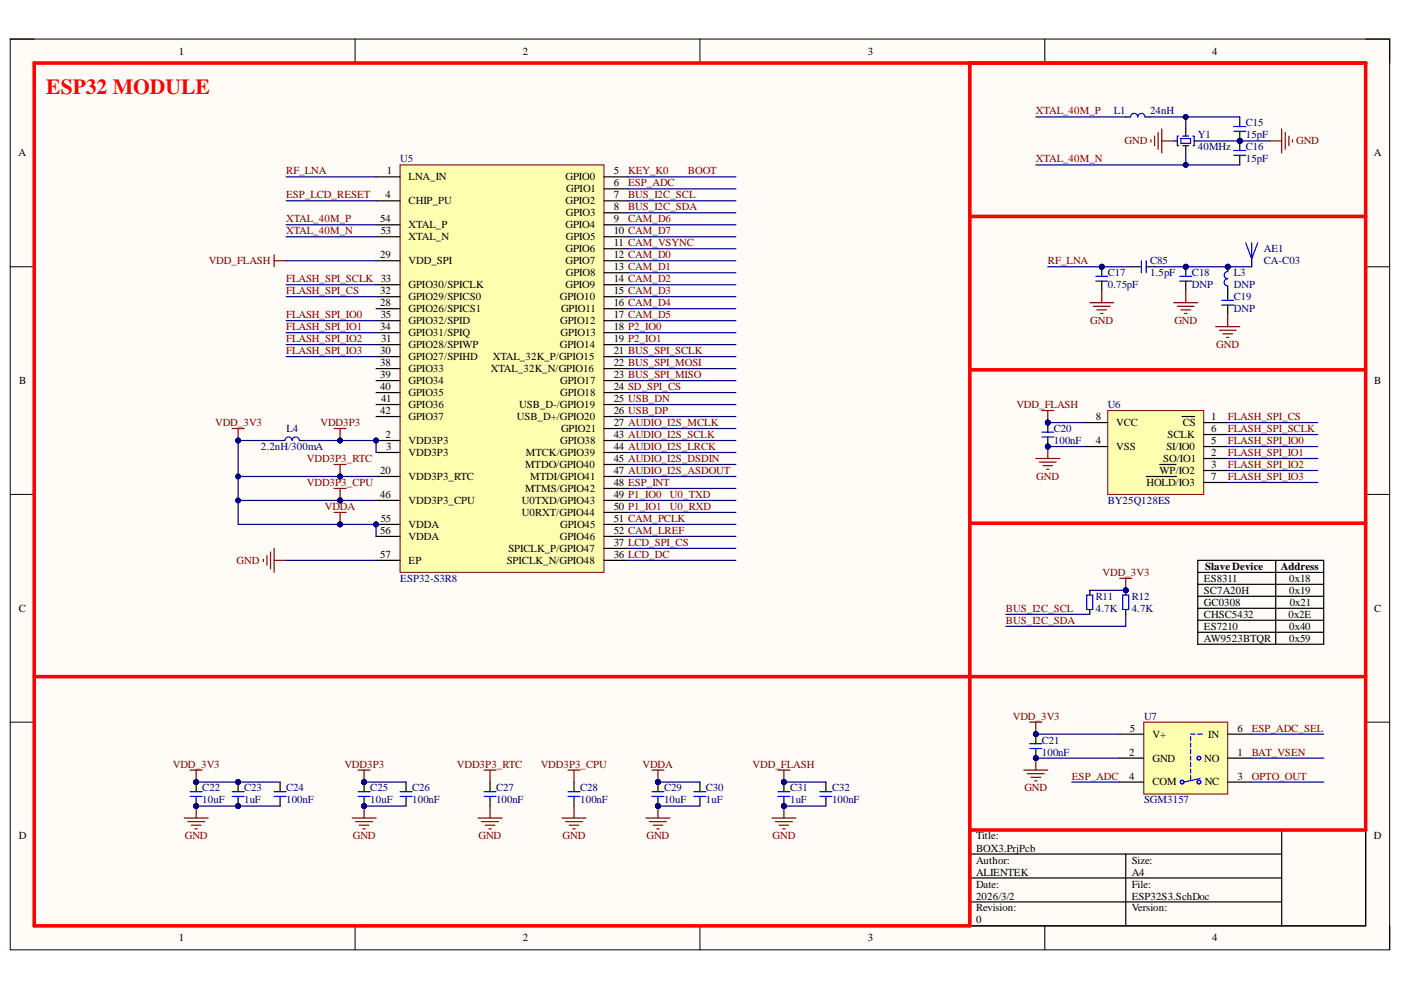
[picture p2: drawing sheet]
<svg xmlns="http://www.w3.org/2000/svg" width="297mm" height="210mm" viewBox="0 0 297 210" stroke-linecap="round" stroke-linejoin="round" font-family="sans-serif">
<path d="M2.2 8.3h292.4v193.1h-292.4z" fill-rule="evenodd" fill="#fffcf8"/>
<path d="M2.2 8.3h292.4v193.1h-292.4z" fill="none" stroke="#000" stroke-width=".21"/>
<path d="M7.3 13.4h282.3v182.9h-282.3z" fill-rule="evenodd" fill="#fffcf8"/>
<g fill="none" stroke="#000" stroke-width=".21">
<path d="M2.2 8.3h5.1M7.3 13.4h282.3v182.9h-282.3zM75.3 8.3v5.1M148.4 8.3v5.1M221.5 8.3v5.1M289.6 8.3h5v5.1M2.2 56.6h5.1M289.6 56.6h5M2.2 104.8h5.1M289.6 104.8h5M2.2 153.1h5.1M289.6 153.1h5"/>
<path d="M75.3 196.3v5.1M148.4 196.3v5.1M221.5 196.3v5.1M294.6 196.3v5.1"/>
</g>
<path d="M205.6 176h84v20.3h-84zM271.7 176v20.3M205.6 181.1h66.1M205.6 186.2h66.1M205.6 191.2h66.1M238.7 181.1v15.2" fill="none" stroke="#000" stroke-width=".25"/>
<path d="M7.3 13.4h282.3v162.6h-84v20.3h-198.3z" fill="none" stroke="#f00" stroke-width=".76"/>
<circle cx="79.7" cy="93.4" r=".51" fill="#000080"/>
<circle cx="79.7" cy="93.4" r=".51" fill="none" stroke="#000080" stroke-width=".21"/>
<circle cx="79.7" cy="111.2" r=".51" fill="#000080"/>
<circle cx="79.7" cy="111.2" r=".51" fill="none" stroke="#000080" stroke-width=".21"/>
<path d="M84.8 35h43.3v86.4h-43.3z" fill-rule="evenodd" fill="#ffffb0"/>
<path d="M84.8 35h43.3v86.4h-43.3z" fill="none" stroke="#800000" stroke-width=".21"/>
<path d="M79.7 37.5h5.1M79.7 93.4h5.1" fill="none" stroke="#000" stroke-width=".25"/>
<circle cx="79.7" cy="93.4" r=".51" fill="#000080"/>
<circle cx="79.7" cy="93.4" r=".51" fill="none" stroke="#000080" stroke-width=".21"/>
<g fill="none" stroke="#000" stroke-width=".25">
<path d="M128.1 37.5h5M79.7 42.6h5.1M79.7 47.7h5.1M79.7 50.2h5.1M79.7 55.3h5.1M128.1 42.6h5M128.1 40h5M128.1 45.1h5M128.1 47.7h5M128.1 50.2h5M128.1 52.7h5M128.1 55.3h5"/>
<path d="M128.1 57.8h5M79.7 60.4h5.1M79.7 62.9h5.1M79.7 65.4h5.1M79.7 68h5.1M79.7 70.5h5.1M79.7 73.1h5.1M79.7 75.6h5.1M79.7 78.2h5.1M128.1 60.4h5M128.1 62.9h5M128.1 65.4h5"/>
<path d="M128.1 68h5M128.1 70.5h5M128.1 73.1h5M128.1 75.6h5M128.1 78.2h5M79.7 95.9h5.1M79.7 80.7h5.1M79.7 83.2h5.1M79.7 85.8h5.1M79.7 88.3h5.1M128.1 95.9h5M128.1 80.7h5"/>
<path d="M128.1 83.2h5M128.1 85.8h5M128.1 88.3h5M128.1 90.9h5M128.1 93.4h5M128.1 98.5h5M79.7 101h5.1M79.7 106.1h5.1M79.7 111.2h5.1M128.1 101h5M128.1 118.8h5M128.1 116.3h5"/>
<path d="M128.1 106.1h5M128.1 103.6h5M128.1 108.6h5M128.1 111.2h5M128.1 113.7h5"/>
</g>
<circle cx="79.7" cy="111.2" r=".51" fill="#000080"/>
<circle cx="79.7" cy="111.2" r=".51" fill="none" stroke="#000080" stroke-width=".21"/>
<path d="M79.7 113.7h5.1M79.7 118.8h5.1" fill="none" stroke="#000" stroke-width=".25"/>
<path d="M58.1 54v2.6M58.1 55.3h2.6M55.8 118.6v.5M56.6 117.8v2M57.4 117v3.6M58.1 116.3v5.1M58.1 118.8h2.6" fill="none" stroke="#800000" stroke-width=".25"/>
<path d="M234.9 87h20.3v17.8h-20.3z" fill-rule="evenodd" fill="#ffffb0"/>
<path d="M234.9 87h20.3v17.8h-20.3z" fill="none" stroke="#800000" stroke-width=".21"/>
<path d="M229.8 89.6h5.1M229.8 94.7h5.1M245.9 98.5h3.4M250.6 88.3h2.7M255.2 89.6h5.1M255.2 97.2h5.1M255.2 99.8h5.1M255.2 94.7h5.1M255.2 92.1h5.1M243 101h6.4M255.2 102.3h5.1" fill="none" stroke="#000" stroke-width=".25"/>
<path d="M220.9 87h2.5M222.2 87v2.6" fill="none" stroke="#800000" stroke-width=".25"/>
<circle cx="222.2" cy="89.6" r=".51" fill="#000080"/>
<circle cx="222.2" cy="89.6" r=".51" fill="none" stroke="#000080" stroke-width=".21"/>
<path d="M219.6 97.2h5.1M220.4 98h3.5M221.1 98.7h2.1M221.9 99.5h.5M222.2 94.7v2.5" fill="none" stroke="#800000" stroke-width=".25"/>
<circle cx="222.2" cy="94.7" r=".51" fill="#000080"/>
<circle cx="222.2" cy="94.7" r=".51" fill="none" stroke="#000080" stroke-width=".21"/>
<path d="M248.9 29.9h.7M251.4 27.3v1.6M251.4 30.9v1.5M253.2 29.9h.7" fill="none" stroke="#000" stroke-width=".25"/>
<path d="M249.9 28.9h-.3v2h.3M250.4 29.4h2v1h-2zM250.8 28.9h1.2M250.8 30.9h1.2M252.9 28.9h.3v2h-.3" fill="none" stroke="#00f" stroke-width=".25"/>
<circle cx="262.8" cy="29.9" r=".51" fill="#000080"/>
<circle cx="262.8" cy="29.9" r=".51" fill="none" stroke="#000080" stroke-width=".21"/>
<path d="M262.8 24.8v2M262.8 27.8v2.1" fill="none" stroke="#000" stroke-width=".25"/>
<circle cx="262.8" cy="29.9" r=".51" fill="#000080"/>
<circle cx="262.8" cy="29.9" r=".51" fill="none" stroke="#000080" stroke-width=".21"/>
<path d="M261.6 26.8h2.5M261.6 27.8h2.5" fill="none" stroke="#00f" stroke-width=".25"/>
<circle cx="262.8" cy="29.9" r=".51" fill="#000080"/>
<circle cx="262.8" cy="29.9" r=".51" fill="none" stroke="#000080" stroke-width=".21"/>
<path d="M262.8 29.9v2" fill="none" stroke="#000" stroke-width=".25"/>
<circle cx="262.8" cy="29.9" r=".51" fill="#000080"/>
<circle cx="262.8" cy="29.9" r=".51" fill="none" stroke="#000080" stroke-width=".21"/>
<path d="M238.7 24.8h1M242.8 24.8h1M262.8 32.9v2.1" fill="none" stroke="#000" stroke-width=".25"/>
<path d="M239.7 24.8a.77 .77 0 0 1 .8-.8 .77 .77 0 0 1 .7 .8 .76 .76 0 0 1 .8-.8 .76 .76 0 0 1 .8 .8M261.6 31.9h2.5M261.6 32.9h2.5" fill="none" stroke="#00f" stroke-width=".25"/>
<path d="M244 29.6v.5M244.8 28.9v2M245.5 28.1v3.6M246.3 29.9h2.6M246.3 27.3v5.1M269.2 29.9h2.5M271.7 27.3v5.1M272.5 28.1v3.6M273.3 28.9v2M274 29.6v.5" fill="none" stroke="#800000" stroke-width=".25"/>
<circle cx="166.2" cy="165.8" r=".51" fill="#000080"/>
<circle cx="166.2" cy="165.8" r=".51" fill="none" stroke="#000080" stroke-width=".21"/>
<circle cx="166.2" cy="170.9" r=".51" fill="#000080"/>
<circle cx="166.2" cy="170.9" r=".51" fill="none" stroke="#000080" stroke-width=".21"/>
<path d="M166.2 165.8v2.1" fill="none" stroke="#000" stroke-width=".25"/>
<circle cx="166.2" cy="165.8" r=".51" fill="#000080"/>
<circle cx="166.2" cy="165.8" r=".51" fill="none" stroke="#000080" stroke-width=".21"/>
<path d="M166.2 168.9v2" fill="none" stroke="#000" stroke-width=".25"/>
<circle cx="166.2" cy="170.9" r=".51" fill="#000080"/>
<circle cx="166.2" cy="170.9" r=".51" fill="none" stroke="#000080" stroke-width=".21"/>
<path d="M164.9 167.9h2.6M164.9 168.9h2.6M173.8 167.9h2.6M173.8 168.9h2.6" fill="none" stroke="#00f" stroke-width=".25"/>
<path d="M175.1 165.8v2.1M175.1 168.9v2" fill="none" stroke="#000" stroke-width=".25"/>
<circle cx="222.2" cy="89.6" r=".51" fill="#000080"/>
<circle cx="222.2" cy="89.6" r=".51" fill="none" stroke="#000080" stroke-width=".21"/>
<circle cx="222.2" cy="94.7" r=".51" fill="#000080"/>
<circle cx="222.2" cy="94.7" r=".51" fill="none" stroke="#000080" stroke-width=".21"/>
<path d="M222.2 89.6v2" fill="none" stroke="#000" stroke-width=".25"/>
<circle cx="222.2" cy="89.6" r=".51" fill="#000080"/>
<circle cx="222.2" cy="89.6" r=".51" fill="none" stroke="#000080" stroke-width=".21"/>
<path d="M222.2 92.6v2.1" fill="none" stroke="#000" stroke-width=".25"/>
<circle cx="222.2" cy="94.7" r=".51" fill="#000080"/>
<circle cx="222.2" cy="94.7" r=".51" fill="none" stroke="#000080" stroke-width=".21"/>
<path d="M220.9 91.6h2.5M220.9 92.6h2.5" fill="none" stroke="#00f" stroke-width=".25"/>
<path d="M164.9 163.3h2.6M166.2 163.3v2.5" fill="none" stroke="#800000" stroke-width=".25"/>
<circle cx="166.2" cy="165.8" r=".51" fill="#000080"/>
<circle cx="166.2" cy="165.8" r=".51" fill="none" stroke="#000080" stroke-width=".21"/>
<path d="M163.7 173.4h5M164.4 174.2h3.6M165.2 175h2M166 175.7h.5M166.2 170.9v2.5" fill="none" stroke="#800000" stroke-width=".25"/>
<circle cx="166.2" cy="170.9" r=".51" fill="#000080"/>
<circle cx="166.2" cy="170.9" r=".51" fill="none" stroke="#000080" stroke-width=".21"/>
<path d="M265.4 54.9v1.7" fill="none" stroke="#000" stroke-width=".25"/>
<path d="M264.1 51.5l1.3 3.4M265.4 51.5v3.4M266.7 51.5l-1.3 3.4" fill="none" stroke="#00f" stroke-width=".25"/>
<circle cx="233.6" cy="56.6" r=".51" fill="#000080"/>
<circle cx="233.6" cy="56.6" r=".51" fill="none" stroke="#000080" stroke-width=".21"/>
<path d="M233.6 56.6v2" fill="none" stroke="#000" stroke-width=".25"/>
<circle cx="233.6" cy="56.6" r=".51" fill="#000080"/>
<circle cx="233.6" cy="56.6" r=".51" fill="none" stroke="#000080" stroke-width=".21"/>
<path d="M233.6 59.6v2" fill="none" stroke="#000" stroke-width=".25"/>
<path d="M232.3 58.6h2.6M232.3 59.6h2.6" fill="none" stroke="#00f" stroke-width=".25"/>
<circle cx="251.4" cy="56.6" r=".51" fill="#000080"/>
<circle cx="251.4" cy="56.6" r=".51" fill="none" stroke="#000080" stroke-width=".21"/>
<path d="M251.4 56.6v2" fill="none" stroke="#000" stroke-width=".25"/>
<circle cx="251.4" cy="56.6" r=".51" fill="#000080"/>
<circle cx="251.4" cy="56.6" r=".51" fill="none" stroke="#000080" stroke-width=".21"/>
<path d="M251.4 59.6v2M260.3 61.6v2.1M260.3 64.7v2" fill="none" stroke="#000" stroke-width=".25"/>
<path d="M250.1 58.6h2.6M250.1 59.6h2.6M259 63.7h2.6M259 64.7h2.6" fill="none" stroke="#00f" stroke-width=".25"/>
<circle cx="260.3" cy="56.6" r=".51" fill="#000080"/>
<circle cx="260.3" cy="56.6" r=".51" fill="none" stroke="#000080" stroke-width=".21"/>
<path d="M260.3 56.6v1M260.3 60.6v1" fill="none" stroke="#000" stroke-width=".25"/>
<circle cx="260.3" cy="56.6" r=".51" fill="#000080"/>
<circle cx="260.3" cy="56.6" r=".51" fill="none" stroke="#000080" stroke-width=".21"/>
<path d="M260.3 57.6a.76 .76 0 0 0-.8 .7 .76 .76 0 0 0 .8 .8 .76 .76 0 0 0-.8 .8 .76 .76 0 0 0 .8 .7" fill="none" stroke="#00f" stroke-width=".25"/>
<g fill="none" stroke="#800000" stroke-width=".25">
<path d="M231.1 64.2h5M231.8 64.9h3.6M232.6 65.7h2M233.3 66.5h.5M233.6 61.6v2.6M248.9 64.2h5M249.6 64.9h3.6M250.4 65.7h2M251.1 66.5h.6M251.4 61.6v2.6M257.8 69.3h5M258.5 70h3.6"/>
<path d="M259.3 70.8h2M260 71.5h.6M260.3 66.7v2.6M70.8 90.9h2.6M72.1 90.9v2.5"/>
</g>
<circle cx="72.1" cy="93.4" r=".51" fill="#000080"/>
<circle cx="72.1" cy="93.4" r=".51" fill="none" stroke="#000080" stroke-width=".21"/>
<path d="M70.8 98.5h2.6M72.1 98.5v2.5" fill="none" stroke="#800000" stroke-width=".25"/>
<circle cx="72.1" cy="101" r=".51" fill="#000080"/>
<circle cx="72.1" cy="101" r=".51" fill="none" stroke="#000080" stroke-width=".21"/>
<path d="M70.8 103.6h2.6M72.1 103.6v2.5" fill="none" stroke="#800000" stroke-width=".25"/>
<circle cx="72.1" cy="106.1" r=".51" fill="#000080"/>
<circle cx="72.1" cy="106.1" r=".51" fill="none" stroke="#000080" stroke-width=".21"/>
<path d="M70.8 108.6h2.6M72.1 108.6v2.6" fill="none" stroke="#800000" stroke-width=".25"/>
<circle cx="72.1" cy="111.2" r=".51" fill="#000080"/>
<circle cx="72.1" cy="111.2" r=".51" fill="none" stroke="#000080" stroke-width=".21"/>
<g fill="none" stroke="#800000" stroke-width=".25">
<path d="M101.4 173.4h5M102.1 174.2h3.6M102.6 163.3h2.6M102.9 175h2M103.6 175.7h.5M103.9 163.3v2.5M103.9 170.9v2.5M119.2 173.4h5M119.9 174.2h3.6M120.4 163.3h2.6M120.7 175h2M121.4 175.7h.6"/>
<path d="M121.7 163.3v2.5M121.7 170.9v2.5M138.2 163.3h2.6M139.5 163.3v2.5"/>
</g>
<path d="M103.9 165.8v2.1M103.9 168.9v2M121.7 165.8v2.1M121.7 168.9v2" fill="none" stroke="#000" stroke-width=".25"/>
<path d="M102.6 167.9h2.6M102.6 168.9h2.6M120.4 167.9h2.6M120.4 168.9h2.6" fill="none" stroke="#00f" stroke-width=".25"/>
<circle cx="139.5" cy="165.8" r=".51" fill="#000080"/>
<circle cx="139.5" cy="165.8" r=".51" fill="none" stroke="#000080" stroke-width=".21"/>
<circle cx="139.5" cy="165.8" r=".51" fill="#000080"/>
<circle cx="139.5" cy="165.8" r=".51" fill="none" stroke="#000080" stroke-width=".21"/>
<circle cx="139.5" cy="170.9" r=".51" fill="#000080"/>
<circle cx="139.5" cy="170.9" r=".51" fill="none" stroke="#000080" stroke-width=".21"/>
<path d="M139.5 165.8v2.1" fill="none" stroke="#000" stroke-width=".25"/>
<circle cx="139.5" cy="165.8" r=".51" fill="#000080"/>
<circle cx="139.5" cy="165.8" r=".51" fill="none" stroke="#000080" stroke-width=".21"/>
<path d="M139.5 168.9v2" fill="none" stroke="#000" stroke-width=".25"/>
<circle cx="139.5" cy="170.9" r=".51" fill="#000080"/>
<circle cx="139.5" cy="170.9" r=".51" fill="none" stroke="#000080" stroke-width=".21"/>
<path d="M138.2 167.9h2.6M138.2 168.9h2.6M147.1 167.9h2.6M147.1 168.9h2.6" fill="none" stroke="#00f" stroke-width=".25"/>
<path d="M148.4 165.8v2.1M148.4 168.9v2" fill="none" stroke="#000" stroke-width=".25"/>
<path d="M137 173.4h5M137.7 174.2h3.6M138.5 175h2M139.2 175.7h.6M139.5 170.9v2.5" fill="none" stroke="#800000" stroke-width=".25"/>
<circle cx="139.5" cy="170.9" r=".51" fill="#000080"/>
<circle cx="139.5" cy="170.9" r=".51" fill="none" stroke="#000080" stroke-width=".21"/>
<path d="M59.4 93.4h1M63.5 93.4h1" fill="none" stroke="#000" stroke-width=".25"/>
<path d="M60.4 93.4a.76 .76 0 0 1 .8-.8 .76 .76 0 0 1 .7 .8 .76 .76 0 0 1 .8-.8 .76 .76 0 0 1 .8 .8" fill="none" stroke="#00f" stroke-width=".25"/>
<path d="M49.2 90.9h2.6M50.5 90.9v2.5" fill="none" stroke="#800000" stroke-width=".25"/>
<circle cx="50.5" cy="93.4" r=".51" fill="#000080"/>
<circle cx="50.5" cy="93.4" r=".51" fill="none" stroke="#000080" stroke-width=".21"/>
<path d="M205.6 13.4v162.6M205.6 78.4h84M205.6 110.9h84M7.3 143.5h282.3" fill="none" stroke="#f00" stroke-width=".76"/>
<path d="M75.9 163.3h2.6M77.2 163.3v2.5" fill="none" stroke="#800000" stroke-width=".25"/>
<circle cx="77.2" cy="165.8" r=".51" fill="#000080"/>
<circle cx="77.2" cy="165.8" r=".51" fill="none" stroke="#000080" stroke-width=".21"/>
<path d="M74.7 173.4h5M75.4 174.2h3.6M76.2 175h2M76.9 175.7h.5M77.2 170.9v2.5" fill="none" stroke="#800000" stroke-width=".25"/>
<circle cx="77.2" cy="170.9" r=".51" fill="#000080"/>
<circle cx="77.2" cy="170.9" r=".51" fill="none" stroke="#000080" stroke-width=".21"/>
<circle cx="41.6" cy="165.8" r=".51" fill="#000080"/>
<circle cx="41.6" cy="165.8" r=".51" fill="none" stroke="#000080" stroke-width=".21"/>
<circle cx="41.6" cy="170.9" r=".51" fill="#000080"/>
<circle cx="41.6" cy="170.9" r=".51" fill="none" stroke="#000080" stroke-width=".21"/>
<path d="M41.6 165.8v2.1" fill="none" stroke="#000" stroke-width=".25"/>
<circle cx="41.6" cy="165.8" r=".51" fill="#000080"/>
<circle cx="41.6" cy="165.8" r=".51" fill="none" stroke="#000080" stroke-width=".21"/>
<path d="M41.6 168.9v2" fill="none" stroke="#000" stroke-width=".25"/>
<circle cx="41.6" cy="170.9" r=".51" fill="#000080"/>
<circle cx="41.6" cy="170.9" r=".51" fill="none" stroke="#000080" stroke-width=".21"/>
<path d="M40.3 167.9h2.6M40.3 168.9h2.6" fill="none" stroke="#00f" stroke-width=".25"/>
<circle cx="50.5" cy="165.8" r=".51" fill="#000080"/>
<circle cx="50.5" cy="165.8" r=".51" fill="none" stroke="#000080" stroke-width=".21"/>
<circle cx="50.5" cy="170.9" r=".51" fill="#000080"/>
<circle cx="50.5" cy="170.9" r=".51" fill="none" stroke="#000080" stroke-width=".21"/>
<path d="M50.5 165.8v2.1" fill="none" stroke="#000" stroke-width=".25"/>
<circle cx="50.5" cy="165.8" r=".51" fill="#000080"/>
<circle cx="50.5" cy="165.8" r=".51" fill="none" stroke="#000080" stroke-width=".21"/>
<path d="M50.5 168.9v2" fill="none" stroke="#000" stroke-width=".25"/>
<circle cx="50.5" cy="170.9" r=".51" fill="#000080"/>
<circle cx="50.5" cy="170.9" r=".51" fill="none" stroke="#000080" stroke-width=".21"/>
<path d="M49.2 167.9h2.6M49.2 168.9h2.6" fill="none" stroke="#00f" stroke-width=".25"/>
<circle cx="77.2" cy="165.8" r=".51" fill="#000080"/>
<circle cx="77.2" cy="165.8" r=".51" fill="none" stroke="#000080" stroke-width=".21"/>
<circle cx="77.2" cy="170.9" r=".51" fill="#000080"/>
<circle cx="77.2" cy="170.9" r=".51" fill="none" stroke="#000080" stroke-width=".21"/>
<path d="M77.2 165.8v2.1" fill="none" stroke="#000" stroke-width=".25"/>
<circle cx="77.2" cy="165.8" r=".51" fill="#000080"/>
<circle cx="77.2" cy="165.8" r=".51" fill="none" stroke="#000080" stroke-width=".21"/>
<path d="M77.2 168.9v2" fill="none" stroke="#000" stroke-width=".25"/>
<circle cx="77.2" cy="170.9" r=".51" fill="#000080"/>
<circle cx="77.2" cy="170.9" r=".51" fill="none" stroke="#000080" stroke-width=".21"/>
<path d="M58.1 167.9h2.6M58.1 168.9h2.6M75.9 167.9h2.6M75.9 168.9h2.6M84.8 167.9h2.6M84.8 168.9h2.6" fill="none" stroke="#00f" stroke-width=".25"/>
<path d="M59.4 165.8v2.1M59.4 168.9v2M86.1 165.8v2.1M86.1 168.9v2" fill="none" stroke="#000" stroke-width=".25"/>
<path d="M39 173.4h5.1M39.8 174.2h3.6M40.6 175h2M41.3 175.7h.5M41.6 170.9v2.5" fill="none" stroke="#800000" stroke-width=".25"/>
<circle cx="41.6" cy="170.9" r=".51" fill="#000080"/>
<circle cx="41.6" cy="170.9" r=".51" fill="none" stroke="#000080" stroke-width=".21"/>
<path d="M40.3 163.3h2.6M41.6 163.3v2.5" fill="none" stroke="#800000" stroke-width=".25"/>
<circle cx="41.6" cy="165.8" r=".51" fill="#000080"/>
<circle cx="41.6" cy="165.8" r=".51" fill="none" stroke="#000080" stroke-width=".21"/>
<path d="M231.1 125.2v1M231.1 129.2v1" fill="none" stroke="#000" stroke-width=".25"/>
<path d="M230.4 126.2h1.3v3h-1.3z" fill="none" stroke="#00f" stroke-width=".25"/>
<circle cx="238.7" cy="125.2" r=".51" fill="#000080"/>
<circle cx="238.7" cy="125.2" r=".51" fill="none" stroke="#000080" stroke-width=".21"/>
<path d="M238.7 125.2v1" fill="none" stroke="#000" stroke-width=".25"/>
<circle cx="238.7" cy="125.2" r=".51" fill="#000080"/>
<circle cx="238.7" cy="125.2" r=".51" fill="none" stroke="#000080" stroke-width=".21"/>
<path d="M238.7 129.2v1" fill="none" stroke="#000" stroke-width=".25"/>
<path d="M238 126.2h1.3v3h-1.3z" fill="none" stroke="#00f" stroke-width=".25"/>
<path d="M237.4 122.6h2.6M238.7 122.6v2.6" fill="none" stroke="#800000" stroke-width=".25"/>
<circle cx="238.7" cy="125.2" r=".51" fill="#000080"/>
<circle cx="238.7" cy="125.2" r=".51" fill="none" stroke="#000080" stroke-width=".21"/>
<path d="M205.6 13.4h84M205.6 45.9h84" fill="none" stroke="#f00" stroke-width=".76"/>
<path d="M270.5 118.8v17.8M253.9 136.6v-17.8h26.7v17.8M253.9 121.4h26.7M253.9 123.9h26.7M253.9 126.4h26.7M253.9 129h26.7M253.9 131.5h26.7M253.9 134.1h26.7" fill="none" stroke="#000" stroke-width=".25"/>
<path d="M242.5 153.1h17.8v15.3h-17.8z" fill-rule="evenodd" fill="#ffffb0"/>
<path d="M242.5 153.1h17.8v15.3h-17.8z" fill="none" stroke="#800000" stroke-width=".21"/>
<path d="M237.4 155.7h5.1M260.3 155.7h5.1M237.4 160.7h5.1M237.4 165.8h5.1M260.3 160.7h5.1M260.3 165.8h5.1" fill="none" stroke="#000" stroke-width=".25"/>
<g fill="none" stroke="#00f" stroke-width=".25">
<path d="M252.4 155.7h1M252.4 156.2v.8M252.4 157.5v.9M252.4 158.9v.9M253.9 155.7h1M252.4 160.3v.9M252.4 161.7v.9M252.4 163.1v.8M252.4 164.4v.9M254.4 165.1l-3.4 .7"/>
<circle cx="250.6" cy="165.8" r=".38"/>
<circle cx="254.2" cy="165.8" r=".38"/>
<circle cx="254.2" cy="160.7" r=".38"/>
</g>
<path d="M218.3 153.1h2.6M219.6 153.1v2.6" fill="none" stroke="#800000" stroke-width=".25"/>
<circle cx="219.6" cy="155.7" r=".51" fill="#000080"/>
<circle cx="219.6" cy="155.7" r=".51" fill="none" stroke="#000080" stroke-width=".21"/>
<circle cx="219.6" cy="155.7" r=".51" fill="#000080"/>
<circle cx="219.6" cy="155.7" r=".51" fill="none" stroke="#000080" stroke-width=".21"/>
<circle cx="219.6" cy="160.7" r=".51" fill="#000080"/>
<circle cx="219.6" cy="160.7" r=".51" fill="none" stroke="#000080" stroke-width=".21"/>
<path d="M219.6 155.7v2" fill="none" stroke="#000" stroke-width=".25"/>
<circle cx="219.6" cy="155.7" r=".51" fill="#000080"/>
<circle cx="219.6" cy="155.7" r=".51" fill="none" stroke="#000080" stroke-width=".21"/>
<path d="M219.6 158.7v2" fill="none" stroke="#000" stroke-width=".25"/>
<circle cx="219.6" cy="160.7" r=".51" fill="#000080"/>
<circle cx="219.6" cy="160.7" r=".51" fill="none" stroke="#000080" stroke-width=".21"/>
<path d="M218.3 157.7h2.6M218.3 158.7h2.6" fill="none" stroke="#00f" stroke-width=".25"/>
<path d="M217.1 163.3h5.1M217.8 164h3.6M218.6 164.8h2M219.4 165.6h.5M219.6 160.7v2.6" fill="none" stroke="#800000" stroke-width=".25"/>
<circle cx="219.6" cy="160.7" r=".51" fill="#000080"/>
<circle cx="219.6" cy="160.7" r=".51" fill="none" stroke="#000080" stroke-width=".21"/>
<path d="M253.9 136.6h26.7" fill="none" stroke="#000" stroke-width=".25"/>
<path d="M133.1 37.5h22.9M41.6 170.9h17.8" fill="none" stroke="#000080" stroke-width=".25"/>
<circle cx="50.5" cy="170.9" r=".51" fill="#000080"/>
<circle cx="50.5" cy="170.9" r=".51" fill="none" stroke="#000080" stroke-width=".21"/>
<circle cx="41.6" cy="170.9" r=".51" fill="#000080"/>
<circle cx="41.6" cy="170.9" r=".51" fill="none" stroke="#000080" stroke-width=".21"/>
<path d="M41.6 165.8h17.8" fill="none" stroke="#000080" stroke-width=".25"/>
<circle cx="41.6" cy="165.8" r=".51" fill="#000080"/>
<circle cx="41.6" cy="165.8" r=".51" fill="none" stroke="#000080" stroke-width=".21"/>
<circle cx="50.5" cy="165.8" r=".51" fill="#000080"/>
<circle cx="50.5" cy="165.8" r=".51" fill="none" stroke="#000080" stroke-width=".21"/>
<path d="M50.5 106.1v5.1h21.6" fill="none" stroke="#000080" stroke-width=".25"/>
<circle cx="72.1" cy="111.2" r=".51" fill="#000080"/>
<circle cx="72.1" cy="111.2" r=".51" fill="none" stroke="#000080" stroke-width=".21"/>
<circle cx="50.5" cy="106.1" r=".51" fill="#000080"/>
<circle cx="50.5" cy="106.1" r=".51" fill="none" stroke="#000080" stroke-width=".21"/>
<path d="M72.1 101h-21.6v5.1h21.6" fill="none" stroke="#000080" stroke-width=".25"/>
<circle cx="72.1" cy="106.1" r=".51" fill="#000080"/>
<circle cx="72.1" cy="106.1" r=".51" fill="none" stroke="#000080" stroke-width=".21"/>
<circle cx="50.5" cy="106.1" r=".51" fill="#000080"/>
<circle cx="50.5" cy="106.1" r=".51" fill="none" stroke="#000080" stroke-width=".21"/>
<circle cx="50.5" cy="101" r=".51" fill="#000080"/>
<circle cx="50.5" cy="101" r=".51" fill="none" stroke="#000080" stroke-width=".21"/>
<circle cx="72.1" cy="101" r=".51" fill="#000080"/>
<circle cx="72.1" cy="101" r=".51" fill="none" stroke="#000080" stroke-width=".21"/>
<path d="M50.5 93.4h8.9" fill="none" stroke="#000080" stroke-width=".25"/>
<circle cx="50.5" cy="93.4" r=".51" fill="#000080"/>
<circle cx="50.5" cy="93.4" r=".51" fill="none" stroke="#000080" stroke-width=".21"/>
<g fill="none" stroke="#000080" stroke-width=".25">
<path d="M60.7 37.5h19M60.7 55.3h19M60.7 50.2h19M60.7 47.7h19M60.7 42.6h19M60.7 75.6h19M60.7 73.1h19M60.7 70.5h19M60.7 68h19M60.7 62.9h19M60.7 60.4h19M64.5 93.4h7.6"/>
<path d="M60.7 118.8h19"/>
</g>
<circle cx="72.1" cy="93.4" r=".51" fill="#000080"/>
<circle cx="72.1" cy="93.4" r=".51" fill="none" stroke="#000080" stroke-width=".21"/>
<path d="M72.1 111.2h7.6v2.5" fill="none" stroke="#000080" stroke-width=".25"/>
<circle cx="72.1" cy="111.2" r=".51" fill="#000080"/>
<circle cx="72.1" cy="111.2" r=".51" fill="none" stroke="#000080" stroke-width=".21"/>
<circle cx="79.7" cy="111.2" r=".51" fill="#000080"/>
<circle cx="79.7" cy="111.2" r=".51" fill="none" stroke="#000080" stroke-width=".21"/>
<path d="M72.1 106.1h7.6" fill="none" stroke="#000080" stroke-width=".25"/>
<circle cx="72.1" cy="106.1" r=".51" fill="#000080"/>
<circle cx="72.1" cy="106.1" r=".51" fill="none" stroke="#000080" stroke-width=".21"/>
<path d="M72.1 101h7.6" fill="none" stroke="#000080" stroke-width=".25"/>
<circle cx="72.1" cy="101" r=".51" fill="#000080"/>
<circle cx="72.1" cy="101" r=".51" fill="none" stroke="#000080" stroke-width=".21"/>
<path d="M72.1 93.4h7.6v2.5" fill="none" stroke="#000080" stroke-width=".25"/>
<circle cx="79.7" cy="93.4" r=".51" fill="#000080"/>
<circle cx="79.7" cy="93.4" r=".51" fill="none" stroke="#000080" stroke-width=".21"/>
<circle cx="72.1" cy="93.4" r=".51" fill="#000080"/>
<circle cx="72.1" cy="93.4" r=".51" fill="none" stroke="#000080" stroke-width=".21"/>
<path d="M77.2 170.9h8.9" fill="none" stroke="#000080" stroke-width=".25"/>
<circle cx="77.2" cy="170.9" r=".51" fill="#000080"/>
<circle cx="77.2" cy="170.9" r=".51" fill="none" stroke="#000080" stroke-width=".21"/>
<path d="M77.2 165.8h8.9" fill="none" stroke="#000080" stroke-width=".25"/>
<circle cx="77.2" cy="165.8" r=".51" fill="#000080"/>
<circle cx="77.2" cy="165.8" r=".51" fill="none" stroke="#000080" stroke-width=".21"/>
<g fill="none" stroke="#000080" stroke-width=".25">
<path d="M133.1 57.8h22.9M133.1 55.3h22.9M133.1 52.7h22.9M133.1 50.2h22.9M133.1 47.7h22.9M133.1 45.1h22.9M133.1 42.6h22.9M133.1 40h22.9M133.1 78.2h22.9M133.1 75.6h22.9M133.1 73.1h22.9M133.1 70.5h22.9"/>
<path d="M133.1 68h22.9M133.1 65.4h22.9M133.1 62.9h22.9M133.1 60.4h22.9M133.1 98.5h22.9M133.1 95.9h22.9M133.1 93.4h22.9M133.1 90.9h22.9M133.1 88.3h22.9M133.1 85.8h22.9M133.1 83.2h22.9M133.1 80.7h22.9"/>
<path d="M133.1 118.8h22.9M133.1 116.3h22.9M133.1 113.7h22.9M133.1 111.2h22.9M133.1 108.6h22.9M133.1 106.1h22.9M133.1 103.6h22.9M133.1 101h22.9M139.5 170.9h8.9"/>
</g>
<circle cx="139.5" cy="170.9" r=".51" fill="#000080"/>
<circle cx="139.5" cy="170.9" r=".51" fill="none" stroke="#000080" stroke-width=".21"/>
<path d="M139.5 165.8h8.9" fill="none" stroke="#000080" stroke-width=".25"/>
<circle cx="139.5" cy="165.8" r=".51" fill="#000080"/>
<circle cx="139.5" cy="165.8" r=".51" fill="none" stroke="#000080" stroke-width=".21"/>
<path d="M166.2 170.9h8.9" fill="none" stroke="#000080" stroke-width=".25"/>
<circle cx="166.2" cy="170.9" r=".51" fill="#000080"/>
<circle cx="166.2" cy="170.9" r=".51" fill="none" stroke="#000080" stroke-width=".21"/>
<path d="M166.2 165.8h8.9" fill="none" stroke="#000080" stroke-width=".25"/>
<circle cx="166.2" cy="165.8" r=".51" fill="#000080"/>
<circle cx="166.2" cy="165.8" r=".51" fill="none" stroke="#000080" stroke-width=".21"/>
<path d="M213.2 130.2h17.9M238.7 130.2v2.6h-25.5M219.6 160.7h17.8" fill="none" stroke="#000080" stroke-width=".25"/>
<circle cx="219.6" cy="160.7" r=".51" fill="#000080"/>
<circle cx="219.6" cy="160.7" r=".51" fill="none" stroke="#000080" stroke-width=".21"/>
<path d="M219.6 155.7h17.8" fill="none" stroke="#000080" stroke-width=".25"/>
<circle cx="219.6" cy="155.7" r=".51" fill="#000080"/>
<circle cx="219.6" cy="155.7" r=".51" fill="none" stroke="#000080" stroke-width=".21"/>
<path d="M219.6 35h31.8" fill="none" stroke="#000080" stroke-width=".25"/>
<circle cx="251.4" cy="35" r=".51" fill="#000080"/>
<circle cx="251.4" cy="35" r=".51" fill="none" stroke="#000080" stroke-width=".21"/>
<path d="M219.6 24.8h19.1M222.2 94.7h7.6" fill="none" stroke="#000080" stroke-width=".25"/>
<circle cx="222.2" cy="94.7" r=".51" fill="#000080"/>
<circle cx="222.2" cy="94.7" r=".51" fill="none" stroke="#000080" stroke-width=".21"/>
<path d="M222.2 89.6h7.6" fill="none" stroke="#000080" stroke-width=".25"/>
<circle cx="222.2" cy="89.6" r=".51" fill="#000080"/>
<circle cx="222.2" cy="89.6" r=".51" fill="none" stroke="#000080" stroke-width=".21"/>
<path d="M222.2 56.6h11.4" fill="none" stroke="#000080" stroke-width=".25"/>
<circle cx="233.6" cy="56.6" r=".51" fill="#000080"/>
<circle cx="233.6" cy="56.6" r=".51" fill="none" stroke="#000080" stroke-width=".21"/>
<path d="M231.1 125.2h7.6M227.2 165.8h10.2" fill="none" stroke="#000080" stroke-width=".25"/>
<circle cx="238.7" cy="125.2" r=".51" fill="#000080"/>
<circle cx="238.7" cy="125.2" r=".51" fill="none" stroke="#000080" stroke-width=".21"/>
<path d="M233.6 56.6h6.4" fill="none" stroke="#000080" stroke-width=".25"/>
<circle cx="233.6" cy="56.6" r=".51" fill="#000080"/>
<circle cx="233.6" cy="56.6" r=".51" fill="none" stroke="#000080" stroke-width=".21"/>
<path d="M243.8 24.8h7.6" fill="none" stroke="#000080" stroke-width=".25"/>
<circle cx="251.4" cy="24.8" r=".51" fill="#000080"/>
<circle cx="251.4" cy="24.8" r=".51" fill="none" stroke="#000080" stroke-width=".21"/>
<path d="M245 56.6h6.4" fill="none" stroke="#000080" stroke-width=".25"/>
<circle cx="251.4" cy="56.6" r=".51" fill="#000080"/>
<circle cx="251.4" cy="56.6" r=".51" fill="none" stroke="#000080" stroke-width=".21"/>
<path d="M251.4 56.6h8.9" fill="none" stroke="#000080" stroke-width=".25"/>
<circle cx="251.4" cy="56.6" r=".51" fill="#000080"/>
<circle cx="251.4" cy="56.6" r=".51" fill="none" stroke="#000080" stroke-width=".21"/>
<circle cx="260.3" cy="56.6" r=".51" fill="#000080"/>
<circle cx="260.3" cy="56.6" r=".51" fill="none" stroke="#000080" stroke-width=".21"/>
<path d="M251.4 32.4v2.6h11.4" fill="none" stroke="#000080" stroke-width=".25"/>
<circle cx="251.4" cy="35" r=".51" fill="#000080"/>
<circle cx="251.4" cy="35" r=".51" fill="none" stroke="#000080" stroke-width=".21"/>
<path d="M262.8 24.8h-11.4v2.5" fill="none" stroke="#000080" stroke-width=".25"/>
<circle cx="251.4" cy="24.8" r=".51" fill="#000080"/>
<circle cx="251.4" cy="24.8" r=".51" fill="none" stroke="#000080" stroke-width=".21"/>
<path d="M253.9 29.9h8.9" fill="none" stroke="#000080" stroke-width=".25"/>
<circle cx="262.8" cy="29.9" r=".51" fill="#000080"/>
<circle cx="262.8" cy="29.9" r=".51" fill="none" stroke="#000080" stroke-width=".21"/>
<path d="M260.3 56.6h5.1M260.3 99.8h19.1M260.3 97.2h19.1M260.3 94.7h19.1M260.3 92.1h19.1M260.3 89.6h19.1M260.3 102.3h19.1" fill="none" stroke="#000080" stroke-width=".25"/>
<circle cx="260.3" cy="56.6" r=".51" fill="#000080"/>
<circle cx="260.3" cy="56.6" r=".51" fill="none" stroke="#000080" stroke-width=".21"/>
<path d="M262.8 29.9h6.4" fill="none" stroke="#000080" stroke-width=".25"/>
<circle cx="262.8" cy="29.9" r=".51" fill="#000080"/>
<circle cx="262.8" cy="29.9" r=".51" fill="none" stroke="#000080" stroke-width=".21"/>
<path d="M50.5 93.4v7.6M265.4 155.7h15.2M265.4 165.8h15.2M265.4 160.7h15.2" fill="none" stroke="#000080" stroke-width=".25"/>
<circle cx="50.5" cy="101" r=".51" fill="#000080"/>
<circle cx="50.5" cy="101" r=".51" fill="none" stroke="#000080" stroke-width=".21"/>
<circle cx="50.5" cy="93.4" r=".51" fill="#000080"/>
<circle cx="50.5" cy="93.4" r=".51" fill="none" stroke="#000080" stroke-width=".21"/>
<path d="M240 56.6h2M243 56.6h2" fill="none" stroke="#000" stroke-width=".25"/>
<path d="M242 55.3v2.5M243 55.3v2.5" fill="none" stroke="#00f" stroke-width=".25"/>
<text font-size="4.6" fill="#f00" x="9.8" y="20">ESP32 MODULE</text>
<g font-size="2.3">
<text x="37.9" y="11.6">1</text>
<text x="110.8" y="11.6">2</text>
<text x="184" y="11.6">3</text>
<text x="257" y="11.6">4</text>
<text x="3.9" y="33.1">A</text>
<text x="291.3" y="33.1">A</text>
<text x="82" y="37">1</text>
<text x="86.6" y="38.2">LNA_IN</text>
<text x="119.9" y="38.2">GPIO0</text>
<text x="120.1" y="40.8">GPIO1</text>
<text x="130.1" y="37">5</text>
<text x="130.1" y="39.5">6</text>
<text x="80.6" y="47.1">54</text>
<text x="81.7" y="42">4</text>
<text x="86.6" y="43.3">CHIP_PU</text>
<text x="119.9" y="43.3">GPIO2</text>
<text x="120" y="45.8">GPIO3</text>
<text x="130.1" y="42">7</text>
<text x="130.1" y="47.1">9</text>
<text x="130.1" y="44.6">8</text>
<text x="80.7" y="49.7">53</text>
<text x="86.6" y="51">XTAL_N</text>
<text x="86.6" y="48.4">XTAL_P</text>
<text x="119.9" y="48.4">GPIO4</text>
<text x="119.9" y="53.5">GPIO6</text>
<text x="120" y="51">GPIO5</text>
<text x="130.1" y="52.3">11 CAM_VSYNC</text>
<text x="130.1" y="49.7">10 CAM_D7</text>
<text x="80.6" y="54.8">29</text>
<text x="86.6" y="56.1">VDD_SPI</text>
<text x="119.9" y="56.1">GPIO7</text>
<text x="120" y="58.6">GPIO8</text>
<text x="130.1" y="54.8">12 CAM_D0</text>
<text x="130.1" y="59.9">14 CAM_D2</text>
<text x="130.1" y="57.3">13 CAM_D1</text>
<text x="80.6" y="64.9">28</text>
<text x="80.6" y="62.4">32</text>
<text x="86.6" y="63.7">GPIO29/SPICS0</text>
<text x="86.6" y="61.1">GPIO30/SPICLK</text>
<text x="118.7" y="63.7">GPIO10</text>
<text x="119.9" y="61.1">GPIO9</text>
<text x="130.1" y="62.4">15 CAM_D3</text>
<text x="130.1" y="64.9">16 CAM_D4</text>
<text x="80.6" y="70">34</text>
<text x="80.7" y="67.5">35</text>
<text x="86.6" y="66.2">GPIO26/SPICS1</text>
<text x="86.6" y="71.3">GPIO31/SPIQ</text>
<text x="86.6" y="68.7">GPIO32/SPID</text>
<text x="118.8" y="68.7">GPIO12</text>
<text x="118.9" y="71.3">GPIO13</text>
<text x="119" y="66.2">GPIO11</text>
<text x="130.1" y="70">18 P2_IO0</text>
<text x="130.1" y="67.5">17 CAM_D5</text>
<text x="80.6" y="75.1">30</text>
<text x="80.6" y="77.6">38</text>
<text x="80.8" y="72.5">31</text>
<text x="86.6" y="76.3">GPIO27/SPIHD</text>
<text x="86.6" y="73.8">GPIO28/SPIWP</text>
<text x="104.5" y="76.3">XTAL_32K_P/GPIO15</text>
<text x="118.7" y="73.8">GPIO14</text>
<text x="130.1" y="72.5">19 P2_IO1</text>
<text x="130.1" y="77.6">22 BUS_SPI_MOSI</text>
<text x="130.1" y="75.1">21 BUS_SPI_SCLK</text>
<text x="4.1" y="81.4">B</text>
<text x="80.6" y="80.1">39</text>
<text x="80.6" y="82.7">40</text>
<text x="86.6" y="78.9">GPIO33</text>
<text x="86.6" y="81.4">GPIO34</text>
<text x="86.6" y="84">GPIO35</text>
<text x="104.1" y="78.9">XTAL_32K_N/GPIO16</text>
<text x="118.8" y="81.4">GPIO17</text>
<text x="118.8" y="84">GPIO18</text>
<text x="130.1" y="80.1">23 BUS_SPI_MISO</text>
<text x="130.1" y="82.7">24 SD_SPI_CS</text>
<text x="291.4" y="81.4">B</text>
<text x="80.6" y="87.8">42</text>
<text x="80.8" y="85.2">41</text>
<text x="86.6" y="86.5">GPIO36</text>
<text x="86.6" y="89">GPIO37</text>
<text x="109.6" y="89">USB_D+/GPIO20</text>
<text x="110.1" y="86.5">USB_D-/GPIO19</text>
<text x="130.1" y="87.8">26 USB_DP</text>
<text x="130.1" y="85.2">25 USB_DN</text>
<text x="232.3" y="89">8</text>
<text x="256.8" y="89">1</text>
<text x="81.7" y="92.9">2</text>
<text x="81.9" y="95.4">3</text>
<text x="86.6" y="94.2">VDD3P3</text>
<text x="118.8" y="94.2">GPIO38</text>
<text x="119" y="91.6">GPIO21</text>
<text x="130.1" y="95.4">44 AUDIO_I2S_LRCK</text>
<text x="130.1" y="90.3">27 AUDIO_I2S_MCLK</text>
<text x="130.1" y="92.9">43 AUDIO_I2S_SCLK</text>
<text x="232.3" y="94.2">4</text>
<text x="236.6" y="95.4">VSS</text>
<text x="236.6" y="90.3">VCC</text>
<text x="247.3" y="95.4">SI/IO0</text>
<text x="247.6" y="92.9">SCLK</text>
<text x="250.8" y="90.3">CS</text>
<text x="256.8" y="91.6">6</text>
<text x="256.8" y="94.2">5</text>
<text x="80.6" y="100.5">20</text>
<text x="86.6" y="96.7">VDD3P3</text>
<text x="86.6" y="101.8">VDD3P3_RTC</text>
<text x="111.3" y="99.3">MTDO/GPIO40</text>
<text x="111.5" y="96.7">MTCK/GPIO39</text>
<text x="112.4" y="101.8">MTDI/GPIO41</text>
<text x="130.1" y="100.5">47 AUDIO_I2S_ASDOUT</text>
<text x="130.1" y="98">45 AUDIO_I2S_DSDIN</text>
<text x="245.9" y="100.5">WP/IO2</text>
<text x="246.6" y="98">SO/IO1</text>
<text x="256.8" y="99.3">3</text>
<text x="256.8" y="101.8">7</text>
<text x="256.8" y="96.7">2</text>
<text x="80.6" y="105.6">46</text>
<text x="86.6" y="106.9">VDD3P3_CPU</text>
<text x="110.7" y="106.9">U0TXD/GPIO43</text>
<text x="111.3" y="104.3">MTMS/GPIO42</text>
<text x="130.1" y="105.6">49 P1_IO0</text>
<text x="130.1" y="103.1">48 ESP_INT</text>
<text x="243.1" y="103.1">HOLD/IO3</text>
<text x="80.6" y="113.2">56</text>
<text x="80.7" y="110.7">55</text>
<text x="86.6" y="111.9">VDDA</text>
<text x="110.7" y="109.4">U0RXT/GPIO44</text>
<text x="118.8" y="111.9">GPIO45</text>
<text x="130.1" y="113.2">52 CAM_LREF</text>
<text x="130.1" y="108.1">50 P1_IO1</text>
<text x="130.1" y="110.7">51 CAM_PCLK</text>
<text x="80.6" y="118.3">57</text>
<text x="86.6" y="114.5">VDDA</text>
<text x="86.6" y="119.5">EP</text>
<text x="107.4" y="119.5">SPICLK_N/GPIO48</text>
<text x="107.8" y="117">SPICLK_P/GPIO47</text>
<text x="118.7" y="114.5">GPIO46</text>
<text x="130.1" y="118.3">36 LCD_DC</text>
<text x="130.1" y="115.7">37 LCD_SPI_CS</text>
<text x="255.3" y="123.3">ES8311</text>
<text x="255.3" y="125.9">SC7A20H</text>
<text x="255.5" y="120.8">Slave Device</text>
<text x="271.6" y="120.8">Address</text>
<text x="273.4" y="123.3">0x18</text>
<text x="273.4" y="125.9">0x19</text>
<text x="4" y="129.7">C</text>
<text x="255.3" y="131">CHSC5432</text>
<text x="255.3" y="128.4">GC0308</text>
<text x="273.2" y="131">0x2E</text>
<text x="273.4" y="128.4">0x21</text>
<text x="291.4" y="129.7">C</text>
<text x="255.3" y="133.5">ES7210</text>
<text x="255.3" y="136.1">AW9523BTQR</text>
<text x="273.4" y="133.5">0x40</text>
<text x="273.4" y="136.1">0x59</text>
<text x="239.5" y="155.1">5</text>
<text x="262.4" y="155.1">6</text>
<text x="239.4" y="160.2">2</text>
<text x="244.3" y="161.5">GND</text>
<text x="244.3" y="156.4">V+</text>
<text x="255.3" y="161.5">NO</text>
<text x="256.2" y="156.4">IN</text>
<text x="262.4" y="160.2">1</text>
<text x="239.4" y="165.3">4</text>
<text x="244.3" y="166.5">COM</text>
<text x="255.4" y="166.5">NC</text>
<text x="262.4" y="165.3">3</text>
<text x="4" y="178">D</text>
<text x="206.9" y="178">Title:</text>
<text x="291.3" y="178">D</text>
<text x="206.9" y="183.1">Author:</text>
<text x="206.9" y="180.6">BOX3.PrjPcb</text>
<text x="206.9" y="185.6">ALIENTEK</text>
<text x="239.9" y="183.1">Size:</text>
<text x="239.9" y="185.6">A4</text>
<text x="206.9" y="188.2">Date:</text>
<text x="206.9" y="190.7">2026/3/2</text>
<text x="239.9" y="188.2">File:</text>
<text x="239.9" y="190.7">ESP32S3.SchDoc</text>
<text x="206.9" y="193.3">Revision:</text>
<text x="206.9" y="195.8">0</text>
<text x="239.9" y="193.3">Version:</text>
<text x="37.9" y="199.6">1</text>
<text x="110.8" y="199.6">2</text>
<text x="184" y="199.6">3</text>
<text x="257" y="199.6">4</text>
</g>
<g font-size="2.3" fill="#800000">
<text x="219.6" y="24.3">XTAL_40M_P</text>
<text x="219.6" y="34.4">XTAL_40M_N</text>
<text x="238.4" y="30.6">GND</text>
<text x="274.8" y="30.6">GND</text>
<text x="60.7" y="37">RF_LNA</text>
<text x="133.2" y="39.5">ESP_ADC</text>
<text x="133.2" y="37">KEY_K0</text>
<text x="145.9" y="37">BOOT</text>
<text x="60.7" y="42">ESP_LCD_RESET</text>
<text x="60.7" y="47.1">XTAL_40M_P</text>
<text x="133.2" y="42">BUS_I2C_SCL</text>
<text x="133.2" y="44.6">BUS_I2C_SDA</text>
<text x="133.2" y="47.1">CAM_D6</text>
<text x="60.7" y="49.7">XTAL_40M_N</text>
<text x="44.2" y="56.1">VDD_FLASH</text>
<text x="60.7" y="59.9">FLASH_SPI_SCLK 33</text>
<text x="222.2" y="56.1">RF_LNA</text>
<text x="60.7" y="62.4">FLASH_SPI_CS</text>
<text x="60.7" y="67.5">FLASH_SPI_IO0</text>
<text x="60.7" y="70">FLASH_SPI_IO1</text>
<text x="231.1" y="68.7">GND</text>
<text x="249" y="68.7">GND</text>
<text x="60.7" y="72.5">FLASH_SPI_IO2</text>
<text x="60.7" y="75.1">FLASH_SPI_IO3</text>
<text x="257.9" y="73.8">GND</text>
<text x="215.5" y="86.5">VDD_FLASH</text>
<text x="260.3" y="89">FLASH_SPI_CS</text>
<text x="45.6" y="90.3">VDD_3V3</text>
<text x="67.9" y="90.3">VDD3P3</text>
<text x="260.3" y="91.6">FLASH_SPI_SCLK</text>
<text x="260.3" y="94.2">FLASH_SPI_IO0</text>
<text x="65.1" y="98">VDD3P3_RTC</text>
<text x="219.7" y="101.8">GND</text>
<text x="260.3" y="96.7">FLASH_SPI_IO1</text>
<text x="260.3" y="99.3">FLASH_SPI_IO2</text>
<text x="260.3" y="101.8">FLASH_SPI_IO3</text>
<text x="65.1" y="103.1">VDD3P3_CPU</text>
<text x="142.1" y="105.6">U0_TXD</text>
<text x="68.9" y="108.1">VDDA</text>
<text x="142.1" y="108.1">U0_RXD</text>
<text x="50.2" y="119.5">GND</text>
<text x="233.8" y="122.1">VDD_3V3</text>
<text x="213.3" y="129.7">BUS_I2C_SCL</text>
<text x="213.3" y="132.2">BUS_I2C_SDA</text>
<text x="214.7" y="152.6">VDD_3V3</text>
<text x="265.4" y="155.1">ESP_ADC_SEL</text>
<text x="265.4" y="160.2">BAT_VSEN</text>
<text x="36.6" y="162.7">VDD_3V3</text>
<text x="73" y="162.7">VDD3P3</text>
<text x="96.9" y="162.7">VDD3P3_RTC</text>
<text x="114.6" y="162.7">VDD3P3_CPU</text>
<text x="136.2" y="162.7">VDDA</text>
<text x="159.6" y="162.7">VDD_FLASH</text>
<text x="217.2" y="167.8">GND</text>
<text x="227.2" y="165.3">ESP_ADC</text>
<text x="265.4" y="165.3">OPTO_OUT</text>
<text x="39.2" y="178">GND</text>
<text x="74.8" y="178">GND</text>
<text x="101.4" y="178">GND</text>
<text x="119.3" y="178">GND</text>
<text x="137.1" y="178">GND</text>
<text x="163.8" y="178">GND</text>
</g>
<g font-size="2.3" fill="#000080">
<text x="236.1" y="24.3">L1</text>
<text x="243.8" y="24.3">24nH</text>
<text x="254" y="29.3">Y1</text>
<text x="264.1" y="26.8">C15</text>
<text x="264.1" y="29.3">15pF</text>
<text x="84.9" y="34.4">U5</text>
<text x="254" y="31.9">40MHz</text>
<text x="264.1" y="31.9">C16</text>
<text x="264.1" y="34.4">15pF</text>
<text x="267.9" y="53.5">AE1</text>
<text x="234.9" y="58.6">C17</text>
<text x="243.8" y="56.1">C85</text>
<text x="243.8" y="58.6">1.5pF</text>
<text x="252.7" y="58.6">C18</text>
<text x="261.6" y="58.6">L3</text>
<text x="267.9" y="56.1">CA-C03</text>
<text x="234.9" y="61.1">0.75pF</text>
<text x="252.7" y="61.1">DNP</text>
<text x="261.6" y="63.7">C19</text>
<text x="261.6" y="61.1">DNP</text>
<text x="261.6" y="66.2">DNP</text>
<text x="234.9" y="86.5">U6</text>
<text x="55.3" y="95.4">2.2nH/300mA</text>
<text x="60.7" y="91.6">L4</text>
<text x="223.4" y="91.6">C20</text>
<text x="223.4" y="94.2">100nF</text>
<text x="234.9" y="106.9">BY25Q128ES</text>
<text x="84.9" y="123.3">ESP32-S3R8</text>
<text x="232.3" y="127.1">R11</text>
<text x="232.3" y="129.7">4.7K</text>
<text x="239.9" y="127.1">R12</text>
<text x="239.9" y="129.7">4.7K</text>
<text x="242.6" y="152.6">U7</text>
<text x="220.9" y="157.7">C21</text>
<text x="220.9" y="160.2">100nF</text>
<text x="42.9" y="167.8">C22</text>
<text x="51.8" y="167.8">C23</text>
<text x="60.7" y="167.8">C24</text>
<text x="78.5" y="167.8">C25</text>
<text x="87.4" y="167.8">C26</text>
<text x="105.2" y="167.8">C27</text>
<text x="123" y="167.8">C28</text>
<text x="140.8" y="167.8">C29</text>
<text x="149.7" y="167.8">C30</text>
<text x="167.5" y="167.8">C31</text>
<text x="176.4" y="167.8">C32</text>
<text x="42.9" y="170.3">10uF</text>
<text x="51.8" y="170.3">1uF</text>
<text x="60.7" y="170.3">100nF</text>
<text x="78.5" y="170.3">10uF</text>
<text x="87.4" y="170.3">100nF</text>
<text x="105.2" y="170.3">100nF</text>
<text x="123" y="170.3">100nF</text>
<text x="140.8" y="170.3">10uF</text>
<text x="149.7" y="170.3">1uF</text>
<text x="167.5" y="170.3">1uF</text>
<text x="176.4" y="170.3">100nF</text>
<text x="242.6" y="170.3">SGM3157</text>
</g>
</svg>
